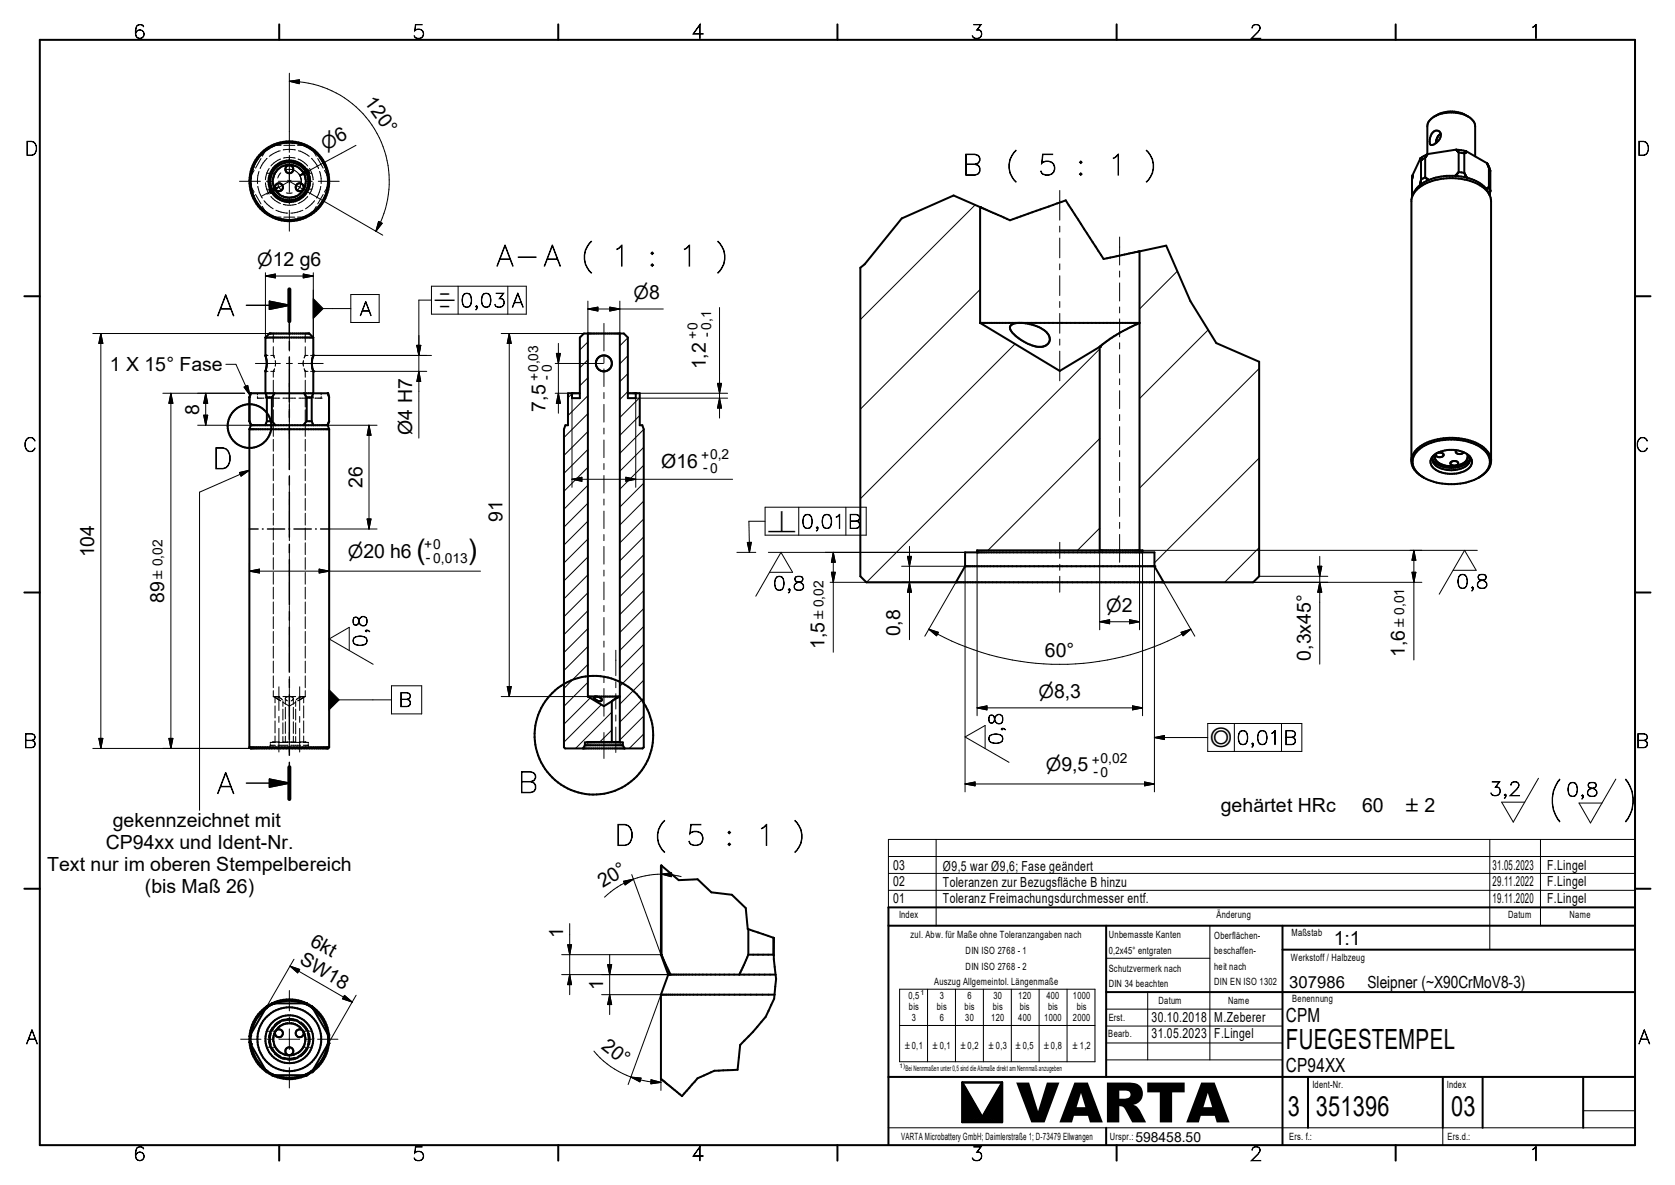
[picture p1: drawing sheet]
<svg xmlns="http://www.w3.org/2000/svg" width="297mm" height="210mm" viewBox="0 0 297 210" stroke-linecap="round" stroke-linejoin="round" font-family="sans-serif">
<g fill="none" stroke="#000" stroke-width=".18">
<path d="M51.3 13v14M51.3 14.4a17.7 17.7 0 0 1 15.4 26.6M51.3 14.4l1.8-.3v.7zM42.5 32.1h3.7M44.2 32.6l.1 .2M44.3 31.4l-.1 .2M44.4 32.4l.2 .8M44.5 31.2l-.1 .6M44.5 32.5l.1 .7M44.6 31l-.1 .8M44.6 31l-.1 .2M44.6 33.2l.2 1"/>
<path d="M44.6 33.2l.5 .8M44.8 34.2h.1M44.8 30.1h.1M44.8 30.1l-.2 .9M45 34.6h.1M45 29.6h.1M45 34.6l1 1.7M45.1 30.2l-.5 .8M45.3 34.5l1 1.6M45.7 33.1l.3 1 .5 1M45.9 30.4l-.2 .7v1.4M46 27.9l-1 1.7"/>
<path d="M46.3 36.7h.1M46.3 27.5h.1M46.3 36.7l.7 .7M46.3 28.1l-1 1.7M46.5 36.6l.5 .8M46.8 35.6l.5 .5 1.1 .9M47 37.4l.6 .4M47 37.4l.1 .2M47 26.8l-.7 .7M47 26.8l-.5 .9M47.1 32.4l.2 1.1 .4 .9M47.1 37.6l.5 .3"/>
<path d="M47.1 26.6l-.1 .2M47.2 37.8l.1 .2M47.2 32.1h1.1M47.3 33.5h.5M47.3 30.7h.5M47.3 26.3l-.1 .2M47.3 28.1l-.6 .8-.6 1M47.6 26.4l-.6 .4M47.6 26.3l-.5 .4M47.7 33.7l1.7-.6-1.4 1.2zM47.7 29.8l-.4 .8-.2 1.3M48 31l-.2 1 .1 1.2"/>
<path d="M48 34.8l.7 .7 1 .6M48.1 38.2l.6 .3M48.2 33.7l.8 1.1 .7 .5M48.2 25.8h.2M48.2 38.5h.2M48.2 38.2l1.6 .6M48.3 33.5h.5M48.3 30.7h.5M48.5 32.4l.3 1.1M48.6 25.8h1.2M48.6 38.5h1.2M48.7 25.8l-.6 .2"/>
<path d="M48.8 33.5l.8 .9M48.9 37.3l.9 .3 1.2 .2M49.2 32.6l.3 .6M49.4 32.1h3.8M49.4 33.1l-3.1 1.7M49.5 33.2l-2.2 1.2M49.5 33.2l.4 .5M49.6 29.8l-.8 1.1-.3 .9M49.7 26.7l-1.2 .5-.7 .5M49.7 29l-.9 .6-.6 .9M49.7 28.2l-1.1 .7-.6 .5M49.8 30.6l-.5 .9"/>
<path d="M49.8 38.8h.1M49.8 25.5h.1M49.8 25.5l-1.6 .6M50.1 29.5a2.75 2.75 0 0 1 2.4 0M50.1 34.7l1 .3 1.4-.3M50.2 26.6l1.1-.1 1.1 .1M50.2 28.8a3.4 3.4 0 0 1 2.2 0M50.2 35.5l.9 .2 1.3-.2M50.2 36.2h.1M50.2 28l1.1-.1 1.1 .1M50.2 36.2l.9 .2 1.3-.2M50.3 25.8h2"/>
<path d="M50.3 38.5h2M50.3 38.9h2M50.3 25.4h2M50.7 30.1a2.11 2.11 0 0 1 2.7 1.7M50.8 34.2h1M51 32l2.1 1.2M51.3 27.5v6.6M51.3 35.1v1.1M51.3 37.3v3.7M51.6 32l-2.1 1.2M52.4 36.2h.1M52.8 25.8h1.2"/>
<path d="M52.8 38.5h1.2M52.8 38.8h.1M52.8 25.5h.1M52.8 25.5l1.6 .6M52.9 28.2l.8 .4 .9 .8M52.9 26.7l.8 .3 1.1 .7M52.9 29l.9 .6 .7 .9M53 29.8l.7 .8 .4 1.2M53 30.9a2.1 2.1 0 0 1 .1 2.3M53.1 33.2l14.8 8.5M53.1 33.2l-.3 .5M53.2 31.1l1.4-1.1 .3 .6z"/>
<path d="M53.7 37.3l-.9 .3-1.2 .2M53.7 33.5l-.7 .9M53.7 33.5h.6M53.7 30.7h.6M53.9 25.8l.6 .2M54.1 32.4l-.4 1.1M54.2 25.8h.2M54.2 38.5h.2M54.3 32.1h1.1M54.4 38.2l-1.6 .6M54.5 33.7l-.6 .8-1 .8M54.5 38.2l-.6 .3"/>
<path d="M54.6 34.8l-.7 .7-1 .6M54.7 31l.1 1-.1 1.2M54.7 30.3l-1.5 .8M54.8 33.5h.5M54.8 30.7h.5M54.9 29.8l.3 .8 .3 1.3M55 26.3l.5 .4M55 26.4l.6 .4M55.2 28.1l.7 .8 .6 1M55.3 26.3l.1 .2M55.4 37.8l-.1 .2M55.5 26.6l.1 .2"/>
<path d="M55.5 37.6l-.5 .3M55.5 32.4l-.2 1.1-.4 .9M55.6 26.8l.7 .7M55.6 26.8l.5 .9M55.8 35.6l-.9 .9-.7 .5M56.1 36.6l-.6 1M56.3 36.7h.1M56.3 27.5h.1M56.3 36.7l-1.3 1.1M56.3 28.1l1 1.7M56.4 32.1h3.7M56.6 27.9l1 1.7"/>
<path d="M56.7 30.4l.2 1.2v.9M56.9 33.1l-.3 1-.5 1M57.3 34.5l-1 1.6M57.5 30.2l.5 .8M57.6 34.6h.1M57.6 29.6h.1M57.6 34.6l-1 1.7M57.8 34.2h.1M57.8 30.1h.1M57.8 30.1l.2 .9M58 31l.1 .8M58 31l.1 .2"/>
<path d="M58 33.2l-.2 1M58 33.2l-.5 .8M58.1 32.5l-.1 .7M58.1 31.2l.1 .6M58.1 33l-.1 .2M58.2 32.4l-.1 .6M58.2 31.4l.1 .2M58.3 32.6l-.1 .2M63.1 25.8l-9.9 5.3M67.1 39.2l.7 .4-1.1 1.4zM172.9 36.3l-20.3 20.3M187.9 33.8v5.2"/>
<path d="M16.5 59.1h31.3M17.9 59.1v73.5M17.9 59.1l.3 1.8h-.7zM47.1 48.3v11.5M47.1 48.9h8.5M47.1 48.9l1.7-.3v.7zM48.5 59.1v1.6M51.3 57.3v4.9M53.8 48.6l1.8 .3-1.8 .4zM54.1 59.1v1.6M55.6 48.3v11.5M57.3 54.7h4.9"/>
<path d="M62.2 52.2h5v5h-5zM76.5 53.2h-2.2v24.4M76.5 50.7h16.8v5h-16.8zM81.2 50.7v5M90 50.7v5M90.3 59.1l.4 1.8h-.8zM90.3 59.1v64.3M104.2 53.4v5.7h-15.3M104.2 54.8h13.4M104.2 54.8l1.8-.4v.7zM107.1 57.3v4.9M108.1 54.4l1.8 .4-1.8 .3z"/>
<path d="M109.9 53.4v5.7M111.3 59.9l-1.4 1.4M127.6 54.5v19.6M173.8 51.3l-21.2 21.2M187.9 40.1v1M187.9 42.2v3.5M187.9 46.8v1M187.9 48.9v3.5M187.9 53.4v1.1M187.9 55.6v3.5M198.5 42v5M198.5 48v1.1"/>
<path d="M198.5 50.1v3.2M198.5 54.4v1.1M198.5 56.5v3.2M208.8 48.1l-6.7 6.7M214.2 58.5l-12.1 12.1M28.9 69.7h14.5M30.3 69.7v62.9M30.3 69.7l.4 1.8h-.8zM35.1 75.4h13.8M36.1 73.6h.7l-.3 1.8zM36.5 69.7l.3 1.8h-.7zM36.5 69.7v5.7"/>
<path d="M40.1 64.6h1.7l2.5 5.5M43.3 68.6l.6-.3 .4 1.8zM44.9 69.7h3.8M45.3 64.4h4.4M45.6 70.3v.3h1.2M45.6 69.7v.3M47.1 65.8h.4M47.1 63h.4M47.1 69.7v.3M47.1 70.3v.3M47.3 70.6h2.3M48 65.8h.5"/>
<path d="M48 63h.5M48.5 63h.1M48.5 65.8h.1M48.5 63l.2 .5M48.5 61.4v1.6M48.5 65.8v1.1M48.5 67.4v2.1M48.5 70v2.1M48.5 72.6v2.1M48.5 75.2v2.1M48.5 77.9v2.1M48.7 65.4l-.2 .4"/>
<path d="M48.8 63.9v1M50.2 70.6h2.2M50.8 64.4h1M51.3 63.3v1M51.3 65.4v12.4M51.3 78v3.1M52.9 64.4h4.4M53 70.6h2.3M53.8 63.9v1M53.9 65.4l.2 .4M54.1 65.8h.1M54.1 63h.1"/>
<path d="M54.1 63l-.2 .5M54.1 65.8h.5M54.1 63h.5M54.1 61.4v1.6M54.1 65.8v1.1M54.1 67.4v2.1M54.1 70v2.1M54.1 72.6v2.1M54.1 75.2v2.1M54.1 77.9v2.1M55.1 65.8h20.6M55.1 63h21.4"/>
<path d="M55.6 69.7v.3M55.6 70.3v.3M55.8 70.6h1.1M56.9 70.6h.1M56.9 69.7v.3M56.9 70.3v.3M58 75.4h8.9M65.4 75.4v18.4M65.4 75.4l.4 1.7h-.7zM73.9 61.2l.4 1.8 .3-1.8M73.9 61.2h.7M73.9 61.2v.1"/>
<path d="M74.3 65.8l.3 1.8h-.7zM74.6 61.2v.1M98.5 69.7h2.9M98.5 64.4h8.5M98.7 62.6h.7l-.4 1.8zM99 69.7l.4 1.8h-.7zM99 60.9v12.3M101.4 69.8l-.7 .7M101.4 70.6v15.8M104.2 76.5l-4.2 4.2M104.2 73.3l-4.2 4.2M104.2 70.1l-3.5 3.6"/>
<path d="M104.2 79.7l-4.2 4.2M104.2 67l-1.4 1.4M104.2 63.8l-1.4 1.4M104.2 60.6l-1.4 1.4M107.1 63.3v1M107.1 65.4v3.1M107.1 69.6v1M107.1 71.7v3.1M107.1 75.9v1M107.1 78v3.1M111.3 69.4l-1.4 1.4M111.3 66.2l-1.4 1.4"/>
<path d="M111.3 63l-1.4 1.5M112.7 69.7h16.3M113.4 73.6l-3.5 3.6M113.4 70.5l-3.5 3.5M114.1 79.3l-4.2 4.2M114.1 76.1l-4.2 4.2M127.2 67.9h.7l-.3 1.8zM127.6 70.6l.3 1.7h-.7zM129 70.6h-16.3v15.8M180 61l-27.4 27.4M187.9 60.1v1.1M187.9 62.2v5.3"/>
<path d="M195 61.9l-41.4 41.3M195 77.7l-19.8 19.8M198.5 60.8v1M198.5 62.9v3.2M198.5 67.1v1.1M198.5 69.2v3.2M198.5 73.5v1.1M198.5 75.6v3.2M198.5 79.9v1M223.3 65.3l-21.2 21.2M42.5 83.7l1.7-.4-1.5 1.1zM44.2 99.8v32.6"/>
<path d="M44.2 83.3l-8.8 3.9v56.4M48.5 80.5v2.1M48.5 83.1v2.1M48.5 85.7v2.1M48.5 88.3v2.2M48.5 91v2.1M48.5 93.6v2.1M48.5 96.2v2.1M48.5 98.8v2.1M51.3 82.1v1.1M51.3 84.3v3.1M51.3 88.4v1.1"/>
<path d="M51.3 90.6v3.1M51.3 94.7v1.1M51.3 96.9v3.1M54.1 80.5v2.1M54.1 83.1v2.1M54.1 85.7v2.1M54.1 88.3v2.2M54.1 91v2.1M54.1 93.6v2.1M54.1 96.2v2.1M54.1 98.8v2.1M58.4 99.8v32.6"/>
<path d="M58.4 93.8h8.5M65.1 92h.7l-.4 1.8zM101.4 84.9h28.5M101.4 84.9l1.8-.3v.7zM104.2 98.7l-4.2 4.2M104.2 95.5l-4.2 4.3M104.2 92.4l-4.2 4.2M104.2 89.2l-4.2 4.2M104.2 86l-4.2 4.2M104.2 82.8l-4.2 4.3M107.1 82.1v1.1M107.1 84.3v3.1"/>
<path d="M107.1 88.4v1.1M107.1 90.6v3.1M107.1 94.7v1.1M107.1 96.9v3.1M111 84.6l1.7 .3-1.7 .4zM114.1 98.3l-4.2 4.3M114.1 95.2l-4.2 4.2M114.1 92l-4.2 4.2M114.1 88.8l-4.2 4.2M114.1 85.6l-4.2 4.3M114.1 82.5l-4.2 4.2M130.7 97.9h3.3"/>
<path d="M132.5 96.1h.7l-.3 1.8zM135.7 92.4h-2.9l.1 5.5M135.7 89.9h17.9v4.9h-17.9zM136.2 97.9h34.9M141.6 89.9v4.9M147.8 97.9v17.7M147.8 97.9l.3 1.7h-.7zM150 89.9v4.9M160.9 98.6h.7l-.3 1.8zM161.3 96.8v16.6M173.3 97.9v29M187.9 96.1v2.9"/>
<path d="M195 93.6l-3.9 3.9M198.5 97.5h-3.5v14.1M198.5 82v3.2M198.5 86.2v1.1M198.5 88.3v3.2M198.5 92.6v1.1M198.5 94.7v4.9M198.6 97.5h63.4M202.1 97.5v14.1M202.6 97.9v29M223.3 97.1l-6.1 6.1M223.3 81.2l-18.6 18.6"/>
<path d="M234 98.6v19.1M250.7 97.5v19.5M250.7 97.5l.4 1.8h-.7zM44.2 101.2h41M44.2 101.2l1.8-.3v.7zM48.5 101.5v2M48.5 104.1v2.1M48.5 106.7v2.1M48.5 109.3v2.1M48.5 111.9v2.1M48.5 114.5v2.1M48.5 117.2v2.1"/>
<path d="M48.5 119.8v2.1M51.3 101v1.1M51.3 103.2v3.1M51.3 107.3v1.1M51.3 109.5v3.1M51.3 113.6v1.1M51.3 115.8v3.1M51.3 119.9v1.1M54.1 101.5v2M54.1 104.1v2.1M54.1 106.7v2.1M54.1 109.3v2.1"/>
<path d="M54.1 111.9v2.1M54.1 114.5v2.1M54.1 117.2v2.1M54.1 119.8v2.1M56.6 100.9l1.8 .3-1.8 .4zM61.9 115.3v-4.1l-3.5 2 7.8 4.5M104.2 117.8l-4.2 4.2M104.2 111.4l-4.2 4.3M104.2 108.2l-4.2 4.3M104.2 105.1l-4.2 4.2M104.2 101.9l-4.2 4.2M104.2 114.6l-4.2 4.2"/>
<path d="M107.1 101v1.1M107.1 103.2v3.1M107.1 107.3v1.1M107.1 109.5v3.1M107.1 113.6v1.1M107.1 115.8v3.1M107.1 119.9v1.1M109.2 115.2v4.5M114.1 117.4l-4.2 4.2M114.1 114.2l-4.2 4.2M114.1 111l-4.2 4.3M114.1 107.9l-4.2 4.2"/>
<path d="M114.1 104.7l-4.2 4.2M114.1 101.5l-4.2 4.2M136.5 101.4h4l-2-3.5-4.5 7.8M147.2 103.2h40.6M147.4 101.4h.7l-.3 1.8zM159.9 100.4h27.9M161.3 103.2l.3 1.8h-.7zM164.7 111.5a46.3 46.3 0 0 0 46.5 0M164.7 111.5l1.7 .6-.3 .6zM169.5 103.2l-5.5 9.6M171.1 100.4v39.9M187.9 100v1.1"/>
<path d="M187.9 102.1v2.9M188 100.4h16.7v39.9M188 103.2h64.1M195 110.2h7.1M195 110.2l1.8-.4v.7zM200.3 109.8l1.8 .4-1.8 .3zM206.4 103.2l5.5 9.6M209.4 112.1l1.8-.6-1.4 1.2zM223.3 102.1h12.1M233.7 100.4h.7l-.4 1.7zM234 103.2l.4 1.8h-.7zM250.4 101.4h.7l-.4 1.8z"/>
<path d="M257.7 101.1h4.1l-2.1-3.6-4.5 7.8M16.5 132.6h27.9M17.5 130.9h.7l-.3 1.7zM29.9 130.9h.8l-.4 1.7zM47.7 132.5l-.1 .1M47.9 132.1h.9M47.9 132.1l-.1 .2M47.9 131.9v.2M48.4 131.5h1.1M48.4 131.6h.1M48.5 123.4h1.1M48.5 123.4l1.1 .7"/>
<path d="M48.5 122.4v1M48.8 123.5l1 .7M48.8 123.5v1.1M48.8 125.1v2.1M48.8 127.8v2.1M48.8 130.4v1.1M48.8 131.6h-.9v.2M48.9 123.4l.6 .2 .6 .4M49.3 132.1h1.8M49.3 131.6h1.8M49.5 121.7v4.2M49.5 127v1"/>
<path d="M49.5 129.1v4.2M50.1 131.5h2.4M50.2 123.4h2.2M50.2 124.2v1M50.2 125.7v1.9M50.2 128.1v2M50.2 130.5v1M50.2 124.5l1.1 .7 1.1-.7M50.6 125.4v2M50.6 127.9v2.1M50.6 130.5v1M50.6 123.9l.4 .3"/>
<path d="M51.2 123.4l-.6 .3v1.1M51.3 122v4.9M51.3 129.7v3.7M51.4 123.4l.4 .1 .2 .3M51.5 132.1h1.8M51.5 131.6h1.8M52 123.8l-.4 .4M52 123.8v1M52 125.4v2M52 127.9v2.1M52 130.5v1M52.4 124.2v1"/>
<path d="M52.4 125.7v1.9M52.4 128.1v2M52.4 130.5v1M53 123.4h1.1M53.1 131.5h1.1M53.1 121.7v4.2M53.1 127v1M53.1 129.1v4.2M53.7 123.4l-.8 .3-.4 .3M53.8 131.6h.9v.2M53.8 132.1h.9M53.8 123.4v1.2"/>
<path d="M53.8 125.1v2.1M53.8 127.8v2.1M53.8 130.4v1.1M53.8 123.5l-1 .7M54.1 123.4l-1.1 .7M54.1 122.4v1M54.2 131.6h.1M54.7 131.9v.2M54.7 132.1l.1 .2M54.9 132.5l.1 .1M60.1 124h9.3M69.4 121.5h5.4v5h-5.4z"/>
<path d="M88.9 123.4h15.3M89.9 121.7h.8l-.4 1.7zM104.2 120.9l-4.2 4.3M104.7 123.7l-4.7 4.7M106.6 124.9l-6.6 6.6M107.1 122v4.9M107.1 129.8v4.6M108.5 126.2l-6.4 6.4M108.5 129.4l-2.1 2.1M109.2 120.8v1.1M109.2 122.9v2.8M109.2 126.7v1.1"/>
<path d="M109.2 128.9v4.5M114.1 130.1l-2.5 2.5M114.1 126.9l-4.2 4.2M114.1 123.7l-4.2 4.3M114.1 120.6l-4.2 4.2M171.1 138.9h33.6M171.1 138.9l1.8-.3v.7zM173.3 125.5h29.3M173.3 125.5l1.7-.4v.7zM174.7 132.6v-4l-3.6 2 7.8 4.5M200.8 125.1l1.8 .4-1.8 .3zM203 138.6l1.7 .3-1.7 .4z"/>
<path d="M204.7 130.7h9.5M204.7 130.7l1.8-.3v.7zM214.2 128.2h16.6v5h-16.6zM218.9 128.2v5M227.2 128.2v5M272.8 137.9l-4.5 7.8-2-3.5h4.1M286.5 138.1l-4.5 7.8-2-3.6h4.1M110.6 156.2l1.7-.4-1.5 1zM112 155l5.2 14.2h-17.6M112.3 155.8a14.7 14.7 0 0 0-5.1 3.2M117.3 154.9l1.8 .1 1.7 .4M117.3 154.9l1.8-.2-.1 .7z"/>
<path d="M117.3 154.9l-2.9 .3-2.1 .6M157.5 151.8h132.4M157.5 154.8h132.4M157.5 157.8h132.4M166 148.8v15.3M264.2 148.8v19.5M273.2 148.8v15.3M289.9 148.8h-132.4v12M47.3 178.6h.1M47.3 178.6l-1.6 1.5M47.6 178.5l-.6 .4M48.9 177.8l-.7 .3"/>
<path d="M49.7 177.5h.1M49.7 177.5l-1 .4-1 .4M50.2 177.4h2.2M51.3 175.5v3.7M51.4 171.2l11.1 6.4M51.4 171.2l1.7 .6-.3 .6zM52.1 170l-5 8.7M52.9 177.5h.1M52.9 177.5l2 .8M53.7 177.8l.7 .3M55 178.5l.6 .4M55.3 178.6h.1"/>
<path d="M55.3 178.6l.9 .7 .6 .8M61.1 176.4l1.4 1.2-1.8-.6zM63.1 176.4l-4.4 7.7M99.6 172.7h18.9M100.7 167.4h.6l-.3 1.8zM101 163.7v12.6M101 172.7l.3 1.8h-.6zM106.7 176.3h10.5l-5.8 15.9M107.7 171h.8l-.4 1.7zM108.1 169.2v10.6M108.1 176.3l.4 1.7h-.8zM159.5 175.3h34.7v12.9h-34.7z"/>
<path d="M164.5 175.3v12.9M169.4 175.3v12.9M174.4 175.3v12.9M179.3 175.3v12.9M184.3 175.3v12.9M189.2 175.3v12.9M196.1 169.8h18.4M196.1 178.8h31.3M203.5 175.8v12M214.5 164.1v23.7M42.7 184.2h3.6M44.5 184.5l.1 .8"/>
<path d="M44.5 183.1v2.2M44.6 183.1l-.1 .7M44.6 182.6h.1M44.6 185.8h.1M44.6 185.8l.8 2M45.4 180.6l-.8 2M45.7 180.1h.1M45.7 188.2h.1M45.7 188.2l1.6 1.5M47 189.5l.6 .4M47.3 189.7h.1M47.3 185.6h.5"/>
<path d="M47.3 182.8h.5M47.3 184.2h1.1M47.6 184.4l.3 1.1 .4 .8M47.7 190l1 .5 1 .4M48.1 183.1l-.2 1.1 .2 1M48.2 190.3l.7 .3M48.3 182l-.4 .8-.3 1.1M48.3 185.7l.6 .9 .9 .6M48.3 185.6h.5M48.3 182.8h.5M48.5 185.1l.6 1 .7 .6M48.6 186.7l1.1 .8 .7 .3"/>
<path d="M48.8 182.6l-.3 .9-.1 1.1M49.5 184.2h3.6M49.7 190.9h.1M49.8 181.2l-.9 .6-.6 .9M50.2 191h2.2M50.3 186.9l1 .2 1-.2M50.3 181l1-.2 1.1 .2M50.3 187.4a3.2 3.2 0 0 0 2.1 0M50.4 180.6l-1 .5-.8 .5M50.9 180.5h.7l1.3 .4M51 181.3l-1.1 .3-.7 .5M51.3 180.2v1.1"/>
<path d="M51.3 182.4v3.6M51.3 187.1v1M51.3 189.2v3.6M51.6 181.3l.8 .1 1 .7M52.8 181.2l.9 .6 .6 .9M52.9 190.9h.1M52.9 187.5l-.9 .3h-1.1M53.4 181.1l.6 .6 .7 1M53.7 182.6l.5 .9v.7M53.7 185.6h.6M53.7 182.8h.6M54.1 185.1l-.4 .8-.9 .8"/>
<path d="M54.2 184.2h1.1M54.2 184.2v.4M54.3 185.7l-.6 .9-.9 .6M54.4 190.3l-.7 .3M54.5 183.1l.2 1.1-.2 1M54.7 185.7h.1M54.7 185.7l-.7 1-.6 .5M54.8 185.6h.5M54.8 182.8h.5M54.8 183.2l.2 1-.2 1M54.9 190l-1 .5-1 .4M55.3 189.7h.1"/>
<path d="M55.6 189.5l-.6 .4M56.3 184.2h3.6M56.8 188.2h.1M56.8 180.1h.1M56.8 188.2l-.6 .8-.9 .7M57.1 180.6l.9 2M58 185.8h.1M58 182.6h.1M58 185.8l-.9 2M58 183.1l.1 .7M58.1 183.1l.1 1.1-.1 1.1M58.1 184.5l-.1 .8"/>
<path d="M58.6 184.3l-.5 .8M105.3 186.3a15.1 15.1 0 0 0 6.6 4.6M111.9 190.9l2.9 .8 2.4 .1M111.9 190.9l1.8 .2-.2 .6zM115.4 191.4l1.8 .4-1.8 .3zM117.2 191.3v2M157.5 199.9h132.4M159.5 181.7h34.7M176.4 196.3v.1M196.1 187.8h31.3M196.1 184.8h31.3M196.1 181.8h31.3"/>
<path d="M255.8 199.9v3.1M280.7 196.9h9.2"/>
</g>
<g fill="none" stroke="#000" stroke-width=".36">
<path d="M7.1 7.1h282.8v195.9h-282.8zM49.5 4.3v2.8M99 4.3v2.8M148.5 4.3v2.8M198 4.3v2.8M247.5 4.3v2.8M50.8 25.3a6.8 6.8 0 0 0-6.3 7.5 6.8 6.8 0 0 0 7.7 6.1 6.8 6.8 0 0 0 5.9-7.8M51.3 25.3a6.8 6.8 0 0 1 6.7 5.2M51.3 25.3h-.5M57.9 30.6l.1 .4M173.8 36.7l-4.7-2.1-9.2 4.1-6.6 8.1-.7 .7v54.6l1 1.1h68.6l1.1-1.1v-38l-7.6-3.3-4.6-7.4-4.3-9.9-4.7 1.1M173.8 36.7l5.3 2.3 9.9-3.5 6.7 10.4 6.4-1.3"/>
<path d="M173.8 36.7v20.5M250.4 31.8v3.1M250.4 31.6h.1M250.5 31.4l-.1 .3M250.5 31.2v.1M250.6 34.4a7.1 7.1 0 0 1 5.4-2.8 9.2 9.2 0 0 1 7.7 2.3l.5 .8 .2 1v46a3.7 3.7 0 0 1-2.2 3M251.8 32.7v.1M251.8 32.8a4.3 4.3 0 0 0-1.5 2.6v46.3a3.6 3.6 0 0 0 2.2 3M251.9 28.1h.1M251.9 28.1v.1M251.9 28.2h.1M251.9 28.2v.1"/>
<path d="M252 28.3l-.1 3.8-.1 .6M252 31.9l-.1 .1M252.7 31.4l.1 .1M252.7 31.4l-.7 .4M252.7 28v3.4M252.7 28l-.7 .4M252.7 27.9v.1M252.8 27.8v.1M252.8 31.5h.1M252.8 27.8h.1M252.9 31.5v.1M252.9 27.7l-.1 .1"/>
<path d="M252.9 27.6v.1M253 31.6h.1M253 27.6h-.1M253 27.5v.1M253 31.7h.1M253 27.5h.1M253.1 31.7h.1M253.1 27.4l-.1 .1M253.1 27.4h.1M253.1 31.7v.1M253.1 27.3l-1.2 .8-1.4 2.9v.4M253.1 27.3v.1"/>
<path d="M253.1 27.3h.1M253.2 31.8h.1M253.2 31.8l.1 .1M253.3 31.9l-1.5 .9M254 23.5a.82 .82 0 0 1 1.2-.2 .82 .82 0 0 1 .2 1.1 2.01 2.01 0 0 1-1.7 1.3 2.04 2.04 0 0 1 .3-2.2zM254.3 20.7a2.14 2.14 0 0 0-1.2 1.7v4.9M254.3 20.7a5.5 5.5 0 0 1 6 0M254.3 20.7a6.6 6.6 0 0 1 6 0M255.5 23.7a1.87 1.87 0 0 0-.9 1.7M258 31.2l2.1 .3M258 31.2a10.8 10.8 0 0 0-4.7 .7M258.1 31.1l-.1 .1"/>
<path d="M258.2 31h.1M258.2 26.5l-5.1 .8M258.2 26.5h.1M258.2 26.5l1.8 .3M258.2 26.6l.1 .1M258.3 30.9l-.1 .1M258.3 26.7h.1M258.4 30.8l-.1 .1M258.4 26.7l.1 .1M258.5 26.9h.1M258.6 26.9v.1M258.6 27h.1"/>
<path d="M258.7 30.5l.9 .2M258.7 30.5l-.3 .3M259.6 30.7l.2 .2M259.6 27.2l-.9-.2v3.5M259.6 27.2v3.5M259.7 27.1l-.1 .1M259.7 27.1h.1M259.8 27v.1M259.8 30.9l.1 .2M259.8 27h.1M259.9 26.9l-.1 .1M259.9 31.1h.1"/>
<path d="M259.9 31.1l.1 .2M259.9 26.9h.1M259.9 26.8v.1M260 26.8h.1M260 26.8l3.7 2.1M260 31.4h.1M260 31.3v.1M260.1 31.4v.1M260.1 31.5h.1M260.1 31.5a6.4 6.4 0 0 1 3.5 2M260.3 20.7a2.13 2.13 0 0 1 1.3 1.7v5.3M263.6 33.5l.6 1.1"/>
<path d="M263.6 33.4v.1M263.7 33.4h.1M263.7 28.9v.1M263.7 29v.1M263.7 28.9l.6 1.4M263.8 33.4h.1M263.8 29.1l.1 .3M263.8 33.3h.1M263.9 29.4h.1M263.9 29.5h.1M263.9 33.2v.1M264 29.6h.1"/>
<path d="M264 33.2h.1M264 29.6v.1M264 33.2l.3 .5M264.2 34.3l-.1 .2M264.2 34v.1M264.2 34.1v.2M264.2 33.9v.1M264.3 30.3v3.6M264.3 33.9h-.1M264.3 30.3l-.3-.6v3.5M4.3 52.5h2.8M47.1 59.8v3.2l.2 1.1-.2 1.7v3.9l.2 .7"/>
<path d="M47.1 59.8l.7-.7h7l.8 .7M47.1 59.8h8.5M55.6 59.8l-.1 3.4a4.4 4.4 0 0 0 0 2.6l.1 3.9M104.2 59.1v64.3M109.9 59.1v72.4M173.8 57.2l14.1 8.5 7.1-4.2v36M173.8 57.2h28.3l-.5 .3a24.1 24.1 0 0 0-6.5 3.9h-.1M180.5 57.2a1.41 1.41 0 0 0-1.4 .8 4.8 4.8 0 0 0 2.8 2.8l1.8 .6 1 .1a1.44 1.44 0 0 0 1.4-1 1.44 1.44 0 0 0-.5-1.6 7.2 7.2 0 0 0-4.4-1.7M202.1 44.6v52.9M289.9 52.5h2.8M44.2 70.4v4.3M44.2 76.1v56.3"/>
<path d="M44.2 74.7h.1M44.2 76.1h14.2M44.2 74.7l.3 .7M44.2 70.4l.2-.7h13.8l.1 .7M44.2 70.4h.1M44.2 74.7l.4 .7M44.5 75.4h13.6M44.5 75.4l-.3 .7M44.5 69.7l-.3 .7M47.3 70.4v4.3M47.3 74.7h.9M47.3 74.7l-.3 .7"/>
<path d="M47.3 70.4h.9M48.2 74.7l.7 .7M48.2 70.4v4.3M48.7 69.7l-.5 .7M53.9 69.7l.5 .7M54.4 74.7h.9M54.4 74.7l-.7 .7M54.4 70.4v4.3M54.4 70.4h.9M55.3 70.4v4.3M55.3 74.7l.3 .7M55.5 69.7l-.2 .7"/>
<path d="M58.1 75.4l.3 .7M58.1 69.7l.2 .7M58.3 70.4v4.3M58.3 74.7l-.2 .7M58.3 74.7l-.3 .7M58.4 76.1v56.3M101.4 69.7v.9h1.4v-10.8l.7-.7h7.1l.7 .7v10.8h1.4v-.9M102.8 69.7h-2.1v5.7h-.4l-.3 .7v56.3l.2 .2h13.7l.2-.2v-56.3l-.2-.7h-.5v-5.7h-2.1M258.3 79.8a.36 .36 0 0 0-.1 .5 .36 .36 0 0 0 .4 .1h.7l.2-.3M173.3 97.9v-.4h29.3v.4M250.3 81.4a4.5 4.5 0 0 1 3.6-3.3 10.7 10.7 0 0 1 9.3 1.3l.7 .8 .5 1.2M252.5 84.7a10.8 10.8 0 0 0 9.7 0"/>
<path d="M254 81.2a3.2 3.2 0 0 0 3.3 1.7 3.2 3.2 0 0 0 3.4-1.7M254.1 80.8a1.67 1.67 0 0 0 1.5 2.2 4.5 4.5 0 0 0 4.9-.9l.2-.7-.2-.6M254.4 81l.2 .6M254.5 80.5l-.1 .6 .1 .3M254.6 80.5a.87 .87 0 0 1 1.4 .1 .81 .81 0 0 1-1.4 0zM257.2 82a.84 .84 0 0 1 1.4 .1 .79 .79 0 0 1-1.4 0zM260.1 80.5l.2 .6M260.1 80.5a1.56 1.56 0 0 1 .9 1.5 1.56 1.56 0 0 1-1.1 1.4 5.3 5.3 0 0 1-5.9-.6 1.35 1.35 0 0 1 .1-2M260.1 80.5a5.3 5.3 0 0 0-6 .3M260.2 81.2a2.95 2.95 0 0 1-3.2 1.4 3.5 3.5 0 0 1-2.3-.9M260.3 81a2.13 2.13 0 0 1-2.3 1.6 3.5 3.5 0 0 1-3.4-1M263 84.1l-.8 .6"/>
<path d="M263.2 83.9a2.67 2.67 0 0 0-.3-4.4 10.3 10.3 0 0 0-10-.7 3.3 3.3 0 0 0-2.3 3.7 3.9 3.9 0 0 0 1.9 2.2M4.3 105h2.8M171.1 100.4v-2.5h33.6v2.5M171.1 100.4l-1.6 2.8M171.1 100.4h33.6M204.7 100.4l1.7 2.8M289.9 105h2.8M44.2 132.4h14.2M44.2 132.4l.2 .2h13.8l.2-.2M103.7 132.1v-.5h6.7v.5M103.7 132.1l-.3 .5M103.7 132.1h6.7"/>
<path d="M104.1 131.6h5.9M104.2 123.4l2.9 1.8 1.4-.9M104.2 123.4h5.7l-1.4 .9M105.5 123.4a.22 .22 0 0 0-.2 .2 .22 .22 0 0 0 .2 .3 .93 .93 0 0 0 1.2 .2 .76 .76 0 0 0-.9-.7M108.5 124.3v7.2M110.4 132.1l.4 .5M4.3 157.5h2.8M117.3 153.4l3 2.6 3.4-.2 2.4 2.3 3.7 .5 2.4 2.3 .4 3.8h.1M117.3 153.4l-.1 15.8M117.3 153.4v15.8M289.9 157.5h2.8M47 178.9a6.6 6.6 0 0 0-2.4 4.2"/>
<path d="M47.1 178.7l-2.6 4.6M47.1 178.7h.1M47.1 178.6v.1M47.2 178.6h.1M47.2 178.5v.1M47.3 178.4l-.1 .1M47.3 178.4h.1M48.2 177.8a7.1 7.1 0 0 0-4 5.9M48.2 177.8a7 7 0 0 1 6.2 0M48.2 177.8h.3M48.6 177.8h5.3l1.6 .9M48.7 177.8l-1.6 .9"/>
<path d="M48.9 177.8a6.8 6.8 0 0 1 4.8 0M54 177.8h.1M54.1 177.8h.1M54.2 177.8h.2M54.4 177.8l.9 .5M55.3 178.3a7 7 0 0 1 3 5.4M55.3 178.3v.1M55.3 178.4h.1M55.3 178.4l.1 .1M55.4 178.5v.1M55.4 178.6h.1M55.4 178.6l.1 .1"/>
<path d="M55.5 178.7h.1M55.5 178.7l2.6 4.6v1.8M55.6 178.9a6.9 6.9 0 0 1 2.4 4.2M117.2 176.3v15l.6 .4 3.1 2.6 2.8-3.2 3-1.3 4.1-.2 .4-4.4 3.1-3.2a8.9 8.9 0 0 0 2.5-3.9l.5-1.1v-.7M117.2 169.2h.1M117.2 176.3h20.1M117.2 169.2l1.3 3.5M117.3 169.2l1.6 3.5M118.5 172.7h19M118.5 172.7l-1.3 3.6M132.7 164.7l4.4 1.5M132.7 164.7v4.5"/>
<path d="M132.7 169.2h4.4M132.7 169.2l-1.6 3.5M137.1 166.2h.1v3.1M137.1 166.2v3M137.1 169.2l.1 .1M137.2 169.3l.3 3.4M137.5 172.7l.1 .8-.3 2.8M157.5 164.1h132.4M196.1 164.1v26.8M196.1 175.8h93.8M227.4 168.3h62.5M227.4 164.1v38.8"/>
<path d="M289.9 160.8h-132.4v42.1M44.2 184.7a7.2 7.2 0 0 0 3.1 5.3M44.2 183.6v.1M44.2 184.7h.1M44.2 183.7v1M44.3 183.6h.1M44.3 184.8h.1M44.3 184.8v.1M44.3 183.5h.1M44.4 184.9v.1M44.4 184.9h.1M44.4 183.4h.1"/>
<path d="M44.4 183.4l-.1 .1M44.4 183.3v.1M44.4 185h.1M44.5 183.3h-.1M44.5 185.1h.1M44.5 183.3v1.8M44.5 185.1l2.6 4.5M44.6 185.3a6.6 6.6 0 0 0 2.4 4.2M47.1 189.6h.1M47.1 189.6l1.6 1M47.1 189.7h.1M47.2 189.8h.1"/>
<path d="M47.2 189.9h.1M47.3 189.9v.1M47.3 190h.1M47.3 190l.9 .6M48.2 190.6h.1M48.3 190.6h.3M48.6 190.6h5.6M48.9 190.6a6.8 6.8 0 0 0 4.8 0M51.1 187h.4M51.1 187a.7 .7 0 0 1-.4-1.1 .7 .7 0 0 1 1.2 0 .7 .7 0 0 1-.4 1.1M51.1 187a2.82 2.82 0 0 1-2.2-4.3 2.82 2.82 0 0 1 4.8 0 2.82 2.82 0 0 1-2.2 4.3M54.3 190.6h.1"/>
<path d="M55.3 190h.1M55.3 189.9v.1M55.3 189.9h.1M55.4 189.8h.1M55.5 189.6l-.1 .2M55.5 189.6l-1.6 1M58 185.3a6.9 6.9 0 0 1-2.4 4.2M58.1 185.1l-2.6 4.5M58.1 185.1h.1M58.1 185h.1M58.1 183.3l.1 .1M58.2 183.4h.1"/>
<path d="M58.2 184.9v.1M58.2 184.9h.1M58.2 183.5h.1M58.3 184.8v.1M58.3 183.6h.1M58.3 184.8h.1M58.3 183.6v.1M58.3 183.7a7.1 7.1 0 0 1-10.1 6.9M58.3 184.7v.1M157.5 190.9h132.4M170.6 191.8h7.1v7.1h-7.1zM170.7 191.9v7h7"/>
<path d="M170.7 191.9h7l-3.5 6zM196.1 199.9v3M231.9 190.9v9M255.8 190.9v9M262.9 190.9v9M280.7 190.9v9M49.5 203v2.7M99 203v2.7M148.5 203v2.7M198 203v2.7M247.5 203v2.7"/>
<circle cx="49.5" cy="33.2" r=".71"/>
<circle cx="51.3" cy="32.1" r="3.4"/>
<circle cx="51.3" cy="32.1" r="7.1"/>
<circle cx="51.3" cy="30" r=".71"/>
<circle cx="51.3" cy="32.1" r="2.93"/>
<circle cx="51.3" cy="32.1" r="3.7"/>
<circle cx="53.1" cy="33.2" r=".7"/>
<circle cx="44.3" cy="75.5" r="3.9"/>
<circle cx="107.1" cy="64.4" r="1.41"/>
<circle cx="105.3" cy="130.3" r="10.5"/>
<circle cx="49.5" cy="183.1" r=".71"/>
<circle cx="51.3" cy="184.2" r="4.2"/>
<circle cx="51.3" cy="184.2" r="5.7"/>
<circle cx="51.3" cy="184.2" r="3.5"/>
<circle cx="53.1" cy="183.1" r=".71"/>
</g>
<g fill="#000">
<circle cx="173.8" cy="36.7" r=".18"/>
<circle cx="251.9" cy="28.1" r=".18"/>
<circle cx="251.9" cy="28.2" r=".18"/>
<circle cx="251.9" cy="28.3" r=".18"/>
<circle cx="252" cy="28.3" r=".18"/>
<circle cx="259.7" cy="27.1" r=".18"/>
<circle cx="259.8" cy="27" r=".18"/>
<circle cx="263.7" cy="33.4" r=".18"/>
<circle cx="263.8" cy="33.3" r=".18"/>
<circle cx="47.1" cy="59.8" r=".18"/>
<circle cx="47.8" cy="59.1" r=".18"/>
<circle cx="173.8" cy="57.2" r=".18"/>
<circle cx="44.4" cy="69.7" r=".18"/>
<circle cx="47.1" cy="63" r=".18"/>
<circle cx="47.1" cy="65.8" r=".18"/>
<circle cx="55.6" cy="65.8" r=".18"/>
<circle cx="55.6" cy="63" r=".18"/>
<circle cx="112.7" cy="69.7" r=".18"/>
<circle cx="195" cy="61.5" r=".18"/>
<circle cx="173.3" cy="97.9" r=".18"/>
<circle cx="195" cy="97.5" r=".18"/>
<circle cx="204.7" cy="100.4" r=".18"/>
<circle cx="117.2" cy="153.4" r=".18"/>
<circle cx="47.1" cy="178.7" r=".18"/>
<circle cx="47.3" cy="178.3" r=".18"/>
<circle cx="48.4" cy="177.8" r=".18"/>
<circle cx="48.5" cy="177.8" r=".18"/>
<circle cx="54" cy="177.8" r=".18"/>
<circle cx="54.1" cy="177.8" r=".18"/>
<circle cx="54.2" cy="177.8" r=".18"/>
<circle cx="54.3" cy="177.8" r=".18"/>
<circle cx="55.4" cy="178.6" r=".18"/>
<circle cx="55.5" cy="178.7" r=".18"/>
<circle cx="117.2" cy="169.2" r=".18"/>
<circle cx="118.5" cy="172.7" r=".18"/>
<circle cx="44.3" cy="184.7" r=".18"/>
<circle cx="44.3" cy="183.5" r=".18"/>
<circle cx="44.4" cy="183.4" r=".18"/>
<circle cx="44.4" cy="185" r=".18"/>
<circle cx="47.2" cy="189.7" r=".18"/>
<circle cx="47.2" cy="189.8" r=".18"/>
<circle cx="47.3" cy="189.9" r=".18"/>
<circle cx="48.3" cy="190.6" r=".18"/>
<circle cx="48.5" cy="190.6" r=".18"/>
<circle cx="48.6" cy="190.6" r=".18"/>
<circle cx="54" cy="190.6" r=".18"/>
<circle cx="54.1" cy="190.6" r=".18"/>
<circle cx="54.2" cy="190.6" r=".18"/>
<circle cx="54.3" cy="190.6" r=".18"/>
<circle cx="54.4" cy="190.6" r=".18"/>
<circle cx="55.3" cy="190" r=".18"/>
<circle cx="55.4" cy="189.7" r=".18"/>
<circle cx="55.5" cy="189.6" r=".18"/>
<circle cx="58.2" cy="183.4" r=".18"/>
<circle cx="58.2" cy="184.9" r=".18"/>
</g>
<g fill="#000" stroke="#000" stroke-width=".18">
<path d="M51.3 14.4l1.8-.3v.7zM47.7 33.7l1.7-.6-1.4 1.2zM53.2 31.1l1.4-1.1 .3 .6zM67.1 39.2l.7 .4-1.1 1.4zM47.1 48.9l1.7-.3v.7zM53.8 48.6l1.8 .3-1.8 .4zM55.6 52.9l1.7 1.8-1.7 1.7zM104.2 54.8l1.8-.4v.7zM108.1 54.4l1.8 .4-1.8 .3zM17.9 59.1l.3 1.8h-.7zM30.3 69.7l.4 1.8h-.8zM36.1 73.6h.7l-.3 1.8z"/>
<path d="M36.5 69.7l.3 1.8h-.7zM43.3 68.6l.6-.3 .4 1.8zM65.4 75.4l.4 1.7h-.7zM73.9 61.2h.7l-.3 1.8zM74.3 65.8l.3 1.8h-.7zM90.3 59.1l.4 1.8h-.8zM98.7 62.6h.7l-.4 1.8zM99 69.7l.4 1.8h-.7zM127.2 67.9h.7l-.3 1.8zM127.6 70.6l.3 1.7h-.7zM42.5 83.7l1.7-.4-1.5 1.1zM65.1 92h.7l-.4 1.8z"/>
<path d="M101.4 84.9l1.8-.3v.7zM111 84.6l1.7 .3-1.7 .4zM132.5 96.1h.7l-.3 1.8zM147.8 97.9l.3 1.7h-.7zM160.9 98.6h.7l-.3 1.8zM250.7 97.5l.4 1.8h-.7zM44.2 101.2l1.8-.3v.7zM56.6 100.9l1.8 .3-1.8 .4zM147.4 101.4h.7l-.3 1.8zM161.3 103.2l.3 1.8h-.7zM164.7 111.5l1.7 .6-.3 .6zM195 110.2l1.8-.4v.7z"/>
<path d="M200.3 109.8l1.8 .4-1.8 .3zM209.4 112.1l1.8-.6-1.4 1.2zM233.7 100.4h.7l-.4 1.7zM234 103.2l.4 1.8h-.7zM250.4 101.4h.7l-.4 1.8zM17.5 130.9h.7l-.3 1.7zM29.9 130.9h.8l-.4 1.7zM58.4 122.3l1.7 1.7-1.7 1.8zM89.9 121.7h.8l-.4 1.7zM171.1 138.9l1.8-.3v.7zM173.3 125.5l1.7-.4v.7zM200.8 125.1l1.8 .4-1.8 .3z"/>
<path d="M203 138.6l1.7 .3-1.7 .4zM204.7 130.7l1.8-.3v.7zM110.6 156.2l1.7-.4-1.5 1zM117.3 154.9l1.8-.2-.1 .7zM51.4 171.2l1.7 .6-.3 .6zM61.1 176.4l1.4 1.2-1.8-.6zM100.7 167.4h.6l-.3 1.8zM101 172.7l.3 1.8h-.6zM107.7 171h.8l-.4 1.7zM108.1 176.3l.4 1.7h-.8zM111.9 190.9l1.8 .2-.2 .6zM115.4 191.4l1.8 .4-1.8 .3z"/>
<path d="M170.7 191.9l3.5 6-3.5 1zM177.7 191.9v7l-3.5-1zM170.7 198.9l3.5-1 3.5 1z"/>
</g>
<g fill="none" stroke="#000" stroke-width=".25">
<path d="M43.7 54.1h7.6M47.8 53.4l3.5 .7-3.5 .7zM51.3 51.3v8M51.3 60.5v1.5M51.3 63.3v7.9M51.3 72.5v1.5M51.3 75.2v8M44.2 93.8h1.6M46.5 93.8h.2M47.4 93.8h3.1M51.2 93.8h.2M51.3 84.5v1.5"/>
<path d="M51.3 87.2v8M51.3 96.4v1.5M51.3 99.2v8M52.1 93.8h3.1M56 93.8h.1M56.8 93.8h1.6M51.3 108.4v1.5M51.3 111.2v7.9M43.7 138.8h7.6M47.8 138.1l3.5 .7-3.5 .7zM51.3 120.4v1.5M51.3 123.1v8"/>
<path d="M51.3 132.4v1.5M51.3 135.1v6.5"/>
</g>
<path d="M51.3 51.3v5.6M51.3 136v5.6" fill="none" stroke="#000" stroke-width=".71"/>
<path d="M47.8 53.4l3.5 .7-3.5 .7zM47.8 138.1l3.5 .7-3.5 .7z" fill="#000" stroke="#000" stroke-width=".25"/>
<text font-size="9.9" x="180.2" y="198.9">VARTA</text>
<g font-size="6.7">
<text x="274.5" y="144">(</text>
<text x="287.7" y="144">)</text>
</g>
<g font-size="5">
<text x="170.6" y="31">B ( 5 : 1 )</text>
<text x="87.5" y="47.2">A-A ( 1 : 1 )</text>
<text x="37.9" y="56">A</text>
<text x="37.6" y="83.1">D</text>
<text x="37.9" y="140.6">A</text>
<text x="91.8" y="140.5">B</text>
<text x="108.9" y="149.8">D ( 5 : 1 )</text>
</g>
<g font-size="4.9">
<text x="73.9" y="99.1">(</text>
<text x="83" y="99.1">)</text>
<text x="228" y="185.8">FUEGESTEMPEL</text>
<text x="228.4" y="197.8">3</text>
<text x="233.3" y="197.8">351396</text>
<text x="257.3" y="197.8">03</text>
</g>
<g font-size="3.5">
<text x="64.5" y="18.2" transform="rotate(54 64.5 18.2)">120°</text>
<text x="19.5" y="65.8">1 X 15° Fase</text>
<text x="125.2" y="65.4" transform="rotate(-90 125.2 65.4)">1,2</text>
<text x="35.3" y="73.5" transform="rotate(-90 35.3 73.5)">8</text>
<text x="73.1" y="77.1" transform="rotate(-90 73.1 77.1)">Ø4 H7</text>
<text x="96.7" y="72.9" transform="rotate(-90 96.7 72.9)">7,5</text>
<text x="117.3" y="82.9">Ø16</text>
<text x="64.3" y="86.5" transform="rotate(-90 64.3 86.5)">26</text>
<text x="89.1" y="92.5" transform="rotate(-90 89.1 92.5)">91</text>
<text x="16.7" y="98.8" transform="rotate(-90 16.7 98.8)">104</text>
<text x="29.1" y="106.8" transform="rotate(-90 29.1 106.8)">89</text>
<text x="159.6" y="112.8" transform="rotate(-90 159.6 112.8)">0,8</text>
<text x="146.2" y="115" transform="rotate(-90 146.2 115)">1,5</text>
<text x="185.3" y="116.5">60°</text>
<text x="232.4" y="117.1" transform="rotate(-90 232.4 117.1)">0,3x45°</text>
<text x="249.1" y="116.4" transform="rotate(-90 249.1 116.4)">1,6</text>
<text x="216.5" y="143.9">gehärtet HRc</text>
<text x="241.5" y="144">60</text>
<text x="20" y="146.6">gekennzeichnet mit</text>
<text x="8.4" y="154.4">Text nur im oberen Stempelbereich</text>
<text x="18.8" y="150.5">CP94xx und Ident-Nr.</text>
<text x="25.7" y="158.3">(bis Maß 26)</text>
<text x="106.9" y="157.4" transform="rotate(-31 106.9 157.4)">20°</text>
<text x="54.8" y="167.4" transform="rotate(30 54.8 167.4)">6kt</text>
<text x="99.9" y="166.2" transform="rotate(-90 99.9 166.2)">1</text>
<text x="236.5" y="167.4">1:1</text>
<text x="52.9" y="170.7" transform="rotate(30 52.9 170.7)">SW18</text>
<text x="107" y="175.4" transform="rotate(-90 107 175.4)">1</text>
<text x="106.5" y="185.7" transform="rotate(38 106.5 185.7)">20°</text>
<text x="228" y="181.1">CPM</text>
<text x="228" y="190">CP94XX</text>
</g>
<g font-size="3.3">
<text x="23.6" y="6.8">6</text>
<text x="73.1" y="6.8">5</text>
<text x="122.6" y="6.8">4</text>
<text x="172.1" y="6.8">3</text>
<text x="221.6" y="6.8">2</text>
<text x="271.3" y="6.8">1</text>
<text x="4.4" y="27.5">D</text>
<text x="290.2" y="27.5">D</text>
<text x="63.5" y="55.9">A</text>
<text x="81.6" y="54.4">0,03</text>
<text x="90.4" y="54.4">A</text>
<text x="4.1" y="80">C</text>
<text x="290" y="80">C</text>
<text x="142" y="93.6">0,01</text>
<text x="150.3" y="93.6">B</text>
<text x="137" y="104.6">0,8</text>
<text x="258.2" y="104.3">0,8</text>
<text x="65.1" y="114.7" transform="rotate(-90 65.1 114.7)">0,8</text>
<text x="70.7" y="125.2">B</text>
<text x="219.2" y="132">0,01</text>
<text x="227.6" y="132">B</text>
<text x="4.1" y="132.5">B</text>
<text x="177.8" y="132.1" transform="rotate(-90 177.8 132.1)">0,8</text>
<text x="290" y="132.5">B</text>
<text x="264" y="141">3,2</text>
<text x="277.7" y="141.1">0,8</text>
<text x="4.3" y="185">A</text>
<text x="290.2" y="185">A</text>
<text x="23.6" y="205.7">6</text>
<text x="73.1" y="205.7">5</text>
<text x="122.6" y="205.7">4</text>
<text x="172.1" y="205.7">3</text>
<text x="221.6" y="205.7">2</text>
<text x="271.3" y="205.7">1</text>
</g>
<g font-size="3.2">
<text x="57.7" y="26.7" transform="rotate(-28 57.7 26.7)">n6</text>
<text x="45.6" y="47.1">n12 g6</text>
<text x="112.4" y="53">n8</text>
<text x="76.9" y="54.4">i</text>
<text x="136" y="94.2">b</text>
<text x="61.7" y="99">n20 h6</text>
<text x="196.2" y="108.4">n2</text>
<text x="184.1" y="123.7">n8,3</text>
<text x="185.4" y="136.7">n9,5</text>
<text x="214.5" y="132.5">r</text>
<text x="249.3" y="143.9">`2</text>
</g>
<g font-size="3">
<text x="228.6" y="175.1">307986</text>
<text x="242.5" y="175.2">Sleipner (~X90CrMoV8-3)</text>
</g>
<g font-size="2.5">
<text x="126" y="59.8" transform="rotate(-90 126 59.8)">- 0,1</text>
<text x="123.7" y="60.1" transform="rotate(-90 123.7 60.1)">+0</text>
<text x="95.6" y="67.6" transform="rotate(-90 95.6 67.6)">+0,03</text>
<text x="97.6" y="67.3" transform="rotate(-90 97.6 67.3)">- 0</text>
<text x="124.3" y="81.5">+0,2</text>
<text x="124.7" y="83.6">-0</text>
<text x="75.2" y="97.3">+0</text>
<text x="75.5" y="99.7">- 0,013</text>
<text x="193.6" y="135.5">+0,02</text>
<text x="193.9" y="137.5">- 0</text>
<text x="158.4" y="154.3">03</text>
<text x="167.2" y="154.3">Ø9,5 war Ø9,6; Fase geändert</text>
<text x="264.7" y="154.3">31.05.2023</text>
<text x="274.4" y="154.3">F.Lingel</text>
<text x="158.4" y="160">01</text>
<text x="158.4" y="157.1">02</text>
<text x="167.2" y="160.1">Toleranz Freimachungsdurchmesser entf.</text>
<text x="167.2" y="157.1">Toleranzen zur Bezugsfläche B hinzu</text>
<text x="264.7" y="160">19.11.2020</text>
<text x="264.7" y="157.1">29.11.2022</text>
<text x="274.4" y="160">F.Lingel</text>
<text x="274.4" y="157.1">F.Lingel</text>
<text x="204.2" y="184">31.05.2023</text>
<text x="204.2" y="181.2">30.10.2018</text>
<text x="215.3" y="184">F.Lingel</text>
<text x="215.3" y="181.1">M.Zeberer</text>
<text x="201.3" y="202.4">598458.50</text>
</g>
<g font-size="2.3">
<text x="28.8" y="102.5" transform="rotate(-90 28.8 102.5)">`0,02</text>
<text x="146" y="109.8" transform="rotate(-90 146 109.8)">`0,02</text>
<text x="249" y="111.2" transform="rotate(-90 249 111.2)">`0,01</text>
</g>
<g font-size="1.8">
<text x="159.4" y="162.8">Index</text>
<text x="161.5" y="166.3">zul. Abw. für Maße ohne Toleranzangaben nach</text>
<text x="196.6" y="166.3">Unbemasste Kanten</text>
<text x="215.3" y="166.4">Oberflächen-</text>
<text x="215.7" y="162.7">Änderung</text>
<text x="229" y="165.9">Maßstab</text>
<text x="267.4" y="162.7">Datum</text>
<text x="278.3" y="162.7">Name</text>
<text x="171.2" y="169.1">DIN ISO 2768 - 1</text>
<text x="171.2" y="171.8">DIN ISO 2768 - 2</text>
<text x="196.6" y="169.1">0,2x45° entgraten</text>
<text x="196.6" y="172.2">Schutzvermerk nach</text>
<text x="215.3" y="169.1">beschaffen-</text>
<text x="215.3" y="171.9">heit nach</text>
<text x="228.9" y="170.3">Werkstoff / Halbzeug</text>
<text x="161.1" y="177">0,5</text>
<text x="161.2" y="179">bis</text>
<text x="165.7" y="174.6">Auszug Allgemeintol. Längenmaße</text>
<text x="166.1" y="179">bis</text>
<text x="166.6" y="177">3</text>
<text x="171" y="179">bis</text>
<text x="171.6" y="177">6</text>
<text x="176.1" y="179">bis</text>
<text x="176.2" y="177">30</text>
<text x="180.6" y="177">120</text>
<text x="180.8" y="179">bis</text>
<text x="185.5" y="177">400</text>
<text x="185.8" y="179">bis</text>
<text x="190.2" y="177">1000</text>
<text x="190.9" y="179">bis</text>
<text x="196.6" y="175">DIN 34 beachten</text>
<text x="205.4" y="178">Datum</text>
<text x="215.3" y="174.6">DIN EN ISO 1302</text>
<text x="217.8" y="178">Name</text>
<text x="229.2" y="177.6">Benennung</text>
<text x="161.7" y="181">3</text>
<text x="166.6" y="181">6</text>
<text x="171.2" y="181">30</text>
<text x="175.8" y="181">120</text>
<text x="180.6" y="181">400</text>
<text x="185.2" y="181">1000</text>
<text x="190.2" y="181">2000</text>
<text x="196.5" y="183.8">Bearb.</text>
<text x="196.6" y="181">Erst.</text>
<text x="232.7" y="192.9">Ident-Nr.</text>
<text x="256.5" y="192.9">Index</text>
<text x="159.8" y="202">VARTA Microbattery GmbH; Daimlerstraße 1; D-73479 Ellwangen</text>
<text x="196.8" y="202">Urspr.:</text>
<text x="228.6" y="202.1">Ers. f.:</text>
<text x="256.7" y="202.1">Ers.d.:</text>
</g>
<g font-size="1.7">
<text x="160.5" y="186">`0,1</text>
<text x="165.4" y="186">`0,1</text>
<text x="170.3" y="186">`0,2</text>
<text x="175.3" y="186">`0,3</text>
<text x="180.1" y="186">`0,5</text>
<text x="185.2" y="186">`0,8</text>
<text x="190.2" y="186">`1,2</text>
</g>
<text font-size="1.4" x="160.6" y="189.7">Bei Nennmaßen unter 0,5 sind die Abmaße direkt am Nennmaß anzugeben</text>
<text font-size="1.2" x="163.2" y="176.4">1</text>
<text font-size="1.1" x="159.5" y="189.2">1)</text>
</svg>
